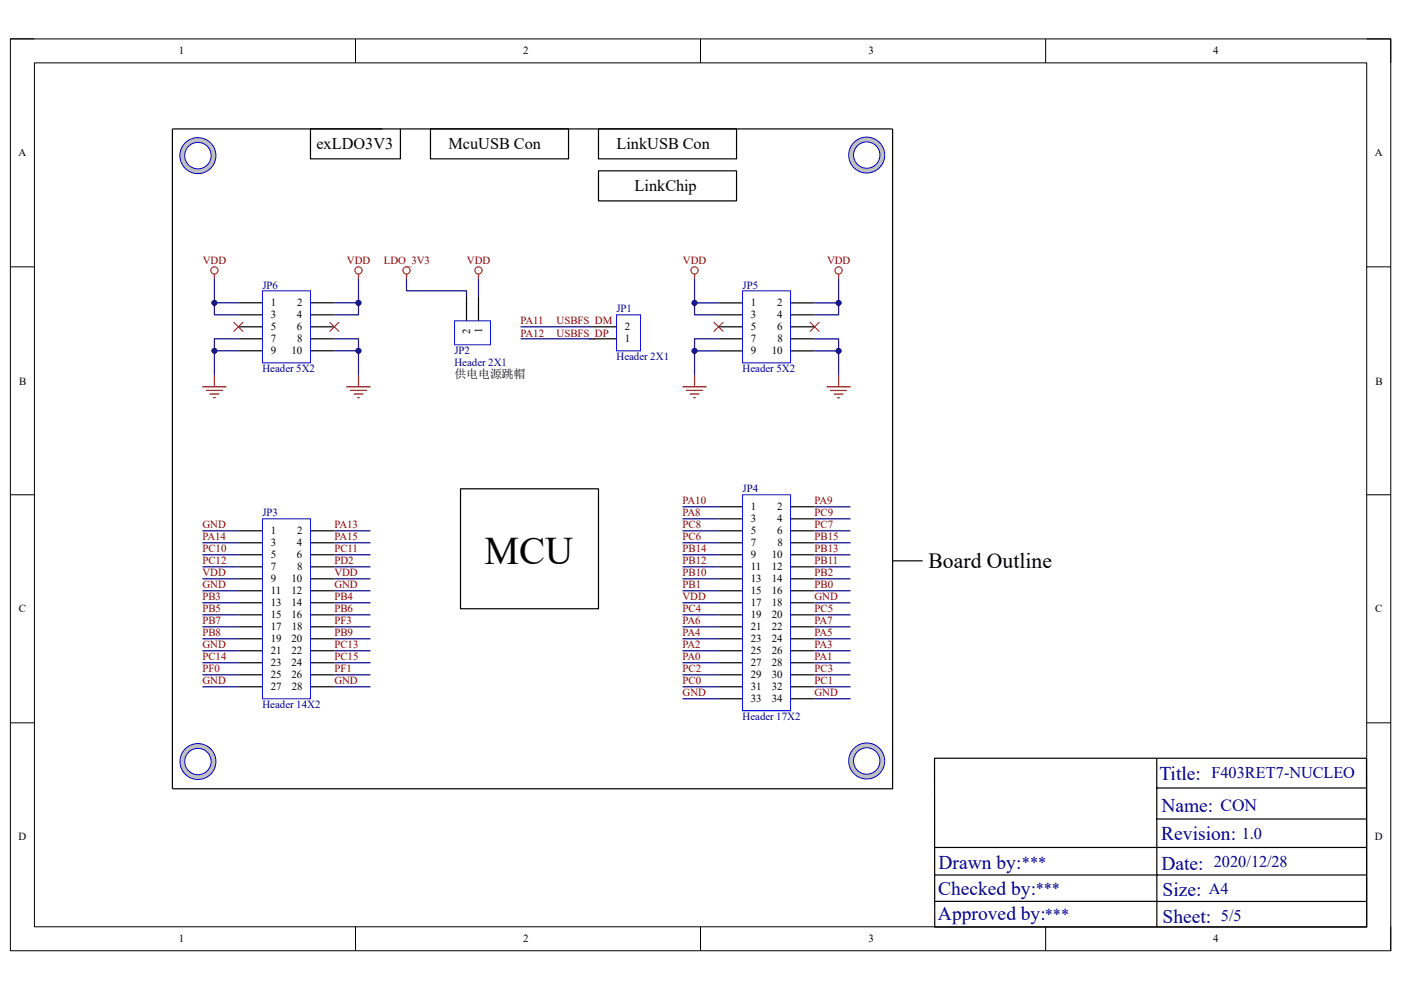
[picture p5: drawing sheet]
<svg xmlns="http://www.w3.org/2000/svg" width="297mm" height="210mm" viewBox="0 0 297 210" stroke-linecap="round" stroke-linejoin="round" font-family="sans-serif">
<path d="M2.2 8.3h292.7v193.4h-292.7z" fill="none" stroke="#000" stroke-width=".21"/>
<path d="M7.3 13.3h282.5v183.3h-282.5z" fill="#fff"/>
<g fill="none" stroke="#000" stroke-width=".21">
<path d="M2.2 8.2h5.1M7.3 13.3h282.5v183.3h-282.5zM75.4 8.3v5M148.5 8.3v5M221.7 8.3v5M289.8 8.3h5.1v5M2.2 56.6h5.1M289.8 56.6h5.1M2.2 104.9h5.1M289.8 104.9h5.1M2.2 153.3h5.1M289.8 153.3h5.1"/>
<path d="M75.4 196.6v5.1M148.5 196.6v5.1M221.7 196.6v5.1M294.9 196.6v5.1"/>
</g>
<path d="M198.2 179.7h91.5M245.3 160.8v35.8M245.3 173.7h44.4M245.4 167.1h44.3M289.7 160.8h-91.6l.1 35.8h91.6l-.1-35.7M198.2 185.6h47M198.2 191.2h47M245.4 185.6h44.4M245.4 191.2h44.4" fill="none" stroke="#000" stroke-width=".25"/>
<circle cx="42" cy="161.5" r="3.8" fill="#c0c0c0"/>
<circle cx="42" cy="161.5" r="3.8" fill="none" stroke="#0000bf" stroke-width=".21"/>
<circle cx="42" cy="161.5" r="2.79" fill="#fff"/>
<circle cx="42" cy="161.5" r="2.79" fill="none" stroke="#0000bf" stroke-width=".21"/>
<circle cx="183.8" cy="32.9" r="3.8" fill="#c0c0c0"/>
<circle cx="183.8" cy="32.9" r="3.8" fill="none" stroke="#0000bf" stroke-width=".21"/>
<circle cx="183.8" cy="32.9" r="2.79" fill="#fff"/>
<circle cx="183.8" cy="32.9" r="2.79" fill="none" stroke="#0000bf" stroke-width=".21"/>
<circle cx="42" cy="33" r="3.8" fill="#c0c0c0"/>
<circle cx="42" cy="33" r="3.8" fill="none" stroke="#0000bf" stroke-width=".21"/>
<circle cx="42" cy="33" r="2.81" fill="#fff"/>
<circle cx="42" cy="33" r="2.81" fill="none" stroke="#0000bf" stroke-width=".21"/>
<circle cx="183.8" cy="161.4" r="3.8" fill="#c0c0c0"/>
<circle cx="183.8" cy="161.4" r="3.8" fill="none" stroke="#0000bf" stroke-width=".21"/>
<circle cx="183.8" cy="161.4" r="2.8" fill="#fff"/>
<circle cx="183.8" cy="161.4" r="2.8" fill="none" stroke="#0000bf" stroke-width=".21"/>
<g fill="none" stroke="#800000" stroke-width=".21">
<circle cx="147.3" cy="57.4" r=".76"/>
<circle cx="177.8" cy="57.4" r=".76"/>
</g>
<path d="M147.3 58.1v1M177.8 58.1v1" fill="none" stroke="#800000" stroke-width=".25"/>
<path d="M151.3 68.3l2.1 2M153.4 68.3l-2.1 2M171.7 68.3l2 2M173.7 68.3l-2 2" fill="none" stroke="#f00" stroke-width=".21"/>
<path d="M157.4 61.7h10.2v15.3h-10.2z" fill="#fff"/>
<path d="M157.4 61.7h10.2v15.3h-10.2z" fill="none" stroke="#00f" stroke-width=".21"/>
<path d="M152.4 64.2h5M152.4 66.8h5M152.4 69.3h5M152.4 71.9h5M152.4 74.4h5M167.6 64.2h5.1M167.6 66.8h5.1M167.6 69.3h5.1M167.6 71.9h5.1M167.6 74.4h5.1M97.6 103.7h29.3v25.4h-29.3z" fill="none" stroke="#000" stroke-width=".25"/>
<path d="M86.2 58.1v1M101.4 58.1v1M147.3 79.5v2.5M177.8 79.5v2.5M144.7 82h5.1M145.5 82.8h3.5M146.2 83.6h2.1M147 84.3h.5M175.3 82h5M176 82.8h3.6M176.8 83.6h2M177.5 84.3h.6" fill="none" stroke="#800000" stroke-width=".25"/>
<g fill="none" stroke="#800000" stroke-width=".21">
<circle cx="86.2" cy="57.4" r=".76"/>
<circle cx="101.4" cy="57.4" r=".76"/>
</g>
<path d="M96.4 68.1h7.6v5h-7.6z" fill="#fff"/>
<path d="M96.4 68.1h7.6v5h-7.6z" fill="none" stroke="#00f" stroke-width=".21"/>
<path d="M36.6 27.3h152.6v140h-152.6zM98.9 63v5.1M101.4 63v5.1M189.2 119h6.4" fill="none" stroke="#000" stroke-width=".25"/>
<path d="M157.4 104.9h10.2v45.8h-10.2z" fill="#fff"/>
<path d="M157.4 104.9h10.2v45.8h-10.2z" fill="none" stroke="#00f" stroke-width=".21"/>
<g fill="none" stroke="#000" stroke-width=".25">
<path d="M126.9 36.2h29.3v6.4h-29.3zM126.9 27.3h29.3v6.4h-29.3zM152.4 107.5h5M152.4 110h5M152.4 112.6h5M152.4 115.1h5M152.4 117.7h5M167.6 107.5h5.1M167.6 110h5.1M167.6 112.6h5.1M167.6 115.1h5.1M167.6 117.7h5.1"/>
<path d="M152.4 120.2h5M152.4 122.8h5M152.4 125.3h5M152.4 127.8h5M152.4 130.4h5M152.4 132.9h5M152.4 135.5h5M152.4 138h5M167.6 120.2h5.1M167.6 122.8h5.1M167.6 125.3h5.1M167.6 127.8h5.1"/>
<path d="M167.6 130.4h5.1M167.6 132.9h5.1M167.6 135.5h5.1M167.6 138h5.1M152.4 140.6h5M152.4 143.1h5M152.4 145.7h5M152.4 148.2h5M167.6 140.6h5.1M167.6 143.1h5.1M167.6 145.7h5.1M167.6 148.2h5.1"/>
</g>
<path d="M130.7 66.8h5.1v7.6h-5.1z" fill="#fff"/>
<path d="M130.7 66.8h5.1v7.6h-5.1z" fill="none" stroke="#00f" stroke-width=".21"/>
<path d="M81.1 27.3h-15.3v6.4h19.1v-6.4M91.3 27.3h29.2v6.4h-29.2zM125.6 71.9h5.1M125.6 69.3h5.1" fill="none" stroke="#000" stroke-width=".25"/>
<path d="M55.6 61.7h10.2v15.3h-10.2z" fill="#fff"/>
<path d="M55.6 61.7h10.2v15.3h-10.2z" fill="none" stroke="#00f" stroke-width=".21"/>
<path d="M50.5 64.2h5.1M50.5 66.8h5.1M50.5 69.3h5.1M50.5 71.9h5.1M50.5 74.4h5.1M65.8 64.2h5.1M65.8 66.8h5.1M65.8 69.3h5.1M65.8 71.9h5.1M65.8 74.4h5.1" fill="none" stroke="#000" stroke-width=".25"/>
<g fill="none" stroke="#800000" stroke-width=".21">
<circle cx="45.5" cy="57.4" r=".76"/>
<circle cx="76" cy="57.4" r=".76"/>
</g>
<path d="M45.5 58.1v1M76 58.1v1M45.5 79.5v2.5M76 79.5v2.5M42.9 82h5.1M43.7 82.8h3.5M44.4 83.6h2.1M45.2 84.3h.5M73.4 82h5.1M74.2 82.8h3.6M75 83.6h2M75.8 84.3h.5" fill="none" stroke="#800000" stroke-width=".25"/>
<path d="M49.5 68.3l2.1 2M51.6 68.3l-2.1 2M69.9 68.3l2 2M71.9 68.3l-2 2" fill="none" stroke="#f00" stroke-width=".21"/>
<path d="M55.6 110h10.2v38.2h-10.2z" fill="#fff"/>
<path d="M55.6 110h10.2v38.2h-10.2z" fill="none" stroke="#00f" stroke-width=".21"/>
<g fill="none" stroke="#000" stroke-width=".25">
<path d="M50.6 112.6h5M50.6 115.1h5M50.6 117.7h5M65.8 112.6h5.1M65.8 115.1h5.1M65.8 117.7h5.1M50.6 120.2h5M50.6 122.8h5M50.6 125.3h5M50.6 127.8h5M50.6 130.4h5M50.6 132.9h5"/>
<path d="M50.6 135.5h5M50.6 138h5M65.8 120.2h5.1M65.8 122.8h5.1M65.8 125.3h5.1M65.8 127.8h5.1M65.8 130.4h5.1M65.8 132.9h5.1M65.8 135.5h5.1M65.8 138h5.1M50.6 140.6h5M50.6 143.1h5"/>
<path d="M50.6 145.7h5M65.8 140.6h5.1M65.8 143.1h5.1M65.8 145.7h5.1"/>
</g>
<path d="M147.3 74.4v5.1" fill="none" stroke="#000080" stroke-width=".25"/>
<circle cx="147.3" cy="74.4" r=".51" fill="#000080"/>
<circle cx="147.3" cy="74.4" r=".51" fill="none" stroke="#000080" stroke-width=".21"/>
<g fill="none" stroke="#000080" stroke-width=".25">
<path d="M50.5 71.9h-5v2.5h5M42.9 117.7h7.7M42.9 115.1h7.7M42.9 112.6h7.7M42.9 138h7.7M42.9 135.5h7.7M42.9 132.9h7.7M42.9 130.4h7.7M42.9 127.8h7.7M42.9 125.3h7.7M42.9 122.8h7.7M42.9 120.2h7.7"/>
<path d="M42.9 145.7h7.7M42.9 143.1h7.7M42.9 140.6h7.7"/>
</g>
<circle cx="45.5" cy="74.4" r=".51" fill="#000080"/>
<circle cx="45.5" cy="74.4" r=".51" fill="none" stroke="#000080" stroke-width=".21"/>
<path d="M45.5 59.1v7.7h5" fill="none" stroke="#000080" stroke-width=".25"/>
<circle cx="45.5" cy="64.2" r=".51" fill="#000080"/>
<circle cx="45.5" cy="64.2" r=".51" fill="none" stroke="#000080" stroke-width=".21"/>
<path d="M45.5 64.2h5" fill="none" stroke="#000080" stroke-width=".25"/>
<circle cx="45.5" cy="64.2" r=".51" fill="#000080"/>
<circle cx="45.5" cy="64.2" r=".51" fill="none" stroke="#000080" stroke-width=".21"/>
<g fill="none" stroke="#000080" stroke-width=".25">
<path d="M70.9 71.9h5.1v2.5h-5.1M70.9 117.7h7.6M70.9 115.1h7.6M70.9 112.6h7.6M70.9 138h7.6M70.9 135.5h7.6M70.9 132.9h7.6M70.9 130.4h7.6M70.9 127.8h7.6M70.9 125.3h7.6M70.9 122.8h7.6M70.9 120.2h7.6"/>
<path d="M70.9 145.7h7.6M70.9 143.1h7.6M70.9 140.6h7.6"/>
</g>
<circle cx="76" cy="74.4" r=".51" fill="#000080"/>
<circle cx="76" cy="74.4" r=".51" fill="none" stroke="#000080" stroke-width=".21"/>
<path d="M76 59.1v7.7h-5.1" fill="none" stroke="#000080" stroke-width=".25"/>
<circle cx="76" cy="64.2" r=".51" fill="#000080"/>
<circle cx="76" cy="64.2" r=".51" fill="none" stroke="#000080" stroke-width=".21"/>
<path d="M70.9 64.2h5.1" fill="none" stroke="#000080" stroke-width=".25"/>
<circle cx="76" cy="64.2" r=".51" fill="#000080"/>
<circle cx="76" cy="64.2" r=".51" fill="none" stroke="#000080" stroke-width=".21"/>
<g fill="none" stroke="#000080" stroke-width=".25">
<path d="M86.2 59.1v2.6h12.7v1.3M110.4 71.9h15.2M110.4 69.3h15.2M152.4 71.9h-5.1v2.5h5.1M144.7 117.7h7.7M144.7 115.1h7.7M144.7 112.6h7.7M144.7 110h7.7M144.7 107.5h7.7M144.7 138h7.7M144.7 135.5h7.7M144.7 132.9h7.7"/>
<path d="M144.7 130.4h7.7M144.7 127.8h7.7M144.7 125.3h7.7M144.7 122.8h7.7M144.7 120.2h7.7M144.7 148.2h7.7M144.7 145.7h7.7M144.7 143.1h7.7M144.7 140.6h7.7"/>
</g>
<circle cx="147.3" cy="74.4" r=".51" fill="#000080"/>
<circle cx="147.3" cy="74.4" r=".51" fill="none" stroke="#000080" stroke-width=".21"/>
<path d="M147.3 59.1v7.7h5.1" fill="none" stroke="#000080" stroke-width=".25"/>
<circle cx="147.3" cy="64.2" r=".51" fill="#000080"/>
<circle cx="147.3" cy="64.2" r=".51" fill="none" stroke="#000080" stroke-width=".21"/>
<path d="M147.3 64.2h5.1" fill="none" stroke="#000080" stroke-width=".25"/>
<circle cx="147.3" cy="64.2" r=".51" fill="#000080"/>
<circle cx="147.3" cy="64.2" r=".51" fill="none" stroke="#000080" stroke-width=".21"/>
<g fill="none" stroke="#000080" stroke-width=".25">
<path d="M172.7 71.9h5.1v2.5h-5.1M172.7 115.1h7.6M172.7 112.6h7.6M172.7 117.7h7.6M172.7 110h7.6M172.7 107.5h7.6M172.7 138h7.6M172.7 135.5h7.6M172.7 132.9h7.6M172.7 130.4h7.6M172.7 127.9h7.6M172.7 125.3h7.6"/>
<path d="M172.7 122.8h7.6M172.7 120.2h7.6M172.7 145.7h7.6M172.7 143.1h7.6M172.7 140.6h7.6M172.7 148.2h7.6"/>
</g>
<circle cx="177.8" cy="74.4" r=".51" fill="#000080"/>
<circle cx="177.8" cy="74.4" r=".51" fill="none" stroke="#000080" stroke-width=".21"/>
<path d="M177.8 59.1v7.7h-5.1" fill="none" stroke="#000080" stroke-width=".25"/>
<circle cx="177.8" cy="64.2" r=".51" fill="#000080"/>
<circle cx="177.8" cy="64.2" r=".51" fill="none" stroke="#000080" stroke-width=".21"/>
<path d="M172.7 64.2h5.1" fill="none" stroke="#000080" stroke-width=".25"/>
<circle cx="177.8" cy="64.2" r=".51" fill="#000080"/>
<circle cx="177.8" cy="64.2" r=".51" fill="none" stroke="#000080" stroke-width=".21"/>
<path d="M45.5 74.4v5.1" fill="none" stroke="#000080" stroke-width=".25"/>
<circle cx="45.5" cy="74.4" r=".51" fill="#000080"/>
<circle cx="45.5" cy="74.4" r=".51" fill="none" stroke="#000080" stroke-width=".21"/>
<path d="M76 74.4v5.1" fill="none" stroke="#000080" stroke-width=".25"/>
<circle cx="76" cy="74.4" r=".51" fill="#000080"/>
<circle cx="76" cy="74.4" r=".51" fill="none" stroke="#000080" stroke-width=".21"/>
<path d="M101.4 59.1v3.9M177.8 74.4v5.1" fill="none" stroke="#000080" stroke-width=".25"/>
<circle cx="177.8" cy="74.4" r=".51" fill="#000080"/>
<circle cx="177.8" cy="74.4" r=".51" fill="none" stroke="#000080" stroke-width=".21"/>
<text font-size="8.3" x="102.7" y="119.7">MCU</text>
<text font-size="4.6" x="196.9" y="120.5">Board Outline</text>
<g font-size="4.1" fill="#000080">
<text x="245.8" y="165.5">Title:</text>
<text x="246.2" y="172.1">Name:</text>
<text x="246.2" y="178.2">Revision:</text>
<text x="199" y="184.3">Drawn by:</text>
<text x="246.2" y="184.5">Date:</text>
<text x="198.9" y="189.9">Checked by:</text>
<text x="246.5" y="190.1">Size:</text>
<text x="198.9" y="195.2">Approved by:</text>
<text x="246.5" y="195.8">Sheet:</text>
</g>
<text font-size="3.7" fill="#000080" x="258.8" y="171.9">CON</text>
<g font-size="3.5">
<text x="67.1" y="31.7">exLDO3V3</text>
<text x="95.1" y="31.7">McuUSB Con</text>
<text x="130.7" y="31.7">LinkUSB Con</text>
<text x="134.5" y="40.6">LinkChip</text>
</g>
<g font-size="3.5" fill="#000080">
<text x="256.8" y="165.1">F403RET7-NUCLEO</text>
<text x="263.3" y="177.9">1.0</text>
<text x="216.7" y="184.1">***</text>
<text x="257.3" y="183.8">2020/12/28</text>
<text x="219.6" y="189.7">***</text>
<text x="256.3" y="189.5">A4</text>
<text x="221.5" y="195.1">***</text>
<text x="258.9" y="195.4">5/5</text>
</g>
<text font-size="2.5" x="96.3" y="80.2">供电电源跳帽</text>
<g font-size="2.3">
<text x="37.9" y="11.6">1</text>
<text x="110.9" y="11.6">2</text>
<text x="184.1" y="11.6">3</text>
<text x="257.2" y="11.6">4</text>
<text x="3.9" y="33.2">A</text>
<text x="291.5" y="33.2">A</text>
<text x="57.4" y="65">1</text>
<text x="63" y="65">2</text>
<text x="159.2" y="65">1</text>
<text x="164.8" y="65">2</text>
<text x="57.4" y="67.5">3</text>
<text x="57.4" y="70.1">5</text>
<text x="63" y="67.5">4</text>
<text x="63" y="70.1">6</text>
<text x="99.7" y="70.9" transform="rotate(-90 99.7 70.9)">2</text>
<text x="102.2" y="70.7" transform="rotate(-90 102.2 70.7)">1</text>
<text x="132.5" y="70.1">2</text>
<text x="159.2" y="67.5">3</text>
<text x="159.2" y="70.1">5</text>
<text x="164.8" y="67.5">4</text>
<text x="164.8" y="70.1">6</text>
<text x="57.4" y="72.6">7</text>
<text x="57.4" y="75.2">9</text>
<text x="61.8" y="75.2">10</text>
<text x="63" y="72.6">8</text>
<text x="132.5" y="72.6">1</text>
<text x="159.2" y="72.6">7</text>
<text x="159.2" y="75.2">9</text>
<text x="163.6" y="75.2">10</text>
<text x="164.8" y="72.6">8</text>
<text x="4" y="81.6">B</text>
<text x="291.6" y="81.6">B</text>
<text x="57.4" y="113.3">1</text>
<text x="63" y="113.3">2</text>
<text x="159.2" y="108.3">1</text>
<text x="159.2" y="110.8">3</text>
<text x="159.2" y="113.3">5</text>
<text x="164.8" y="110.8">4</text>
<text x="164.8" y="113.3">6</text>
<text x="164.8" y="108.3">2</text>
<text x="57.4" y="115.9">3</text>
<text x="57.4" y="118.4">5</text>
<text x="63" y="115.9">4</text>
<text x="63" y="118.4">6</text>
<text x="159.2" y="115.9">7</text>
<text x="159.2" y="118.4">9</text>
<text x="163.6" y="118.4">10</text>
<text x="164.8" y="115.9">8</text>
<text x="57.4" y="121">7</text>
<text x="57.4" y="123.5">9</text>
<text x="61.8" y="123.5">10</text>
<text x="63" y="121">8</text>
<text x="159.2" y="121">11</text>
<text x="159.2" y="123.5">13</text>
<text x="163.6" y="123.5">14</text>
<text x="163.6" y="121">12</text>
<text x="4" y="129.9">C</text>
<text x="57.4" y="126.1">11</text>
<text x="57.4" y="128.6">13</text>
<text x="57.4" y="131.2">15</text>
<text x="61.8" y="126.1">12</text>
<text x="61.8" y="128.6">14</text>
<text x="61.8" y="131.2">16</text>
<text x="159.2" y="126.1">15</text>
<text x="159.2" y="128.6">17</text>
<text x="159.2" y="131.2">19</text>
<text x="163.6" y="126.1">16</text>
<text x="163.6" y="131.2">20</text>
<text x="163.7" y="128.6">18</text>
<text x="291.6" y="129.9">C</text>
<text x="57.4" y="133.7">17</text>
<text x="57.4" y="136.2">19</text>
<text x="61.8" y="136.2">20</text>
<text x="61.9" y="133.7">18</text>
<text x="159.2" y="133.7">21</text>
<text x="159.2" y="136.2">23</text>
<text x="163.6" y="136.2">24</text>
<text x="163.6" y="133.7">22</text>
<text x="57.4" y="138.8">21</text>
<text x="57.4" y="141.4">23</text>
<text x="57.4" y="143.9">25</text>
<text x="61.8" y="138.8">22</text>
<text x="61.8" y="141.4">24</text>
<text x="61.8" y="143.9">26</text>
<text x="159.2" y="138.8">25</text>
<text x="159.2" y="141.4">27</text>
<text x="159.2" y="143.9">29</text>
<text x="163.6" y="138.8">26</text>
<text x="163.6" y="143.9">30</text>
<text x="163.7" y="141.4">28</text>
<text x="57.4" y="146.4">27</text>
<text x="61.9" y="146.4">28</text>
<text x="159.2" y="146.4">31</text>
<text x="159.2" y="149">33</text>
<text x="163.6" y="149">34</text>
<text x="163.6" y="146.4">32</text>
<text x="4" y="178.2">D</text>
<text x="291.5" y="178.2">D</text>
<text x="37.9" y="199.9">1</text>
<text x="110.9" y="199.9">2</text>
<text x="184.1" y="199.9">3</text>
<text x="257.2" y="199.9">4</text>
</g>
<g font-size="2.3" fill="#800000">
<text x="43" y="56.1">VDD</text>
<text x="73.6" y="56.1">VDD</text>
<text x="81.4" y="56.1">LDO_3V3</text>
<text x="99" y="56.1">VDD</text>
<text x="144.8" y="56.1">VDD</text>
<text x="175.3" y="56.1">VDD</text>
<text x="110.4" y="68.8">PA11</text>
<text x="110.4" y="71.4">PA12</text>
<text x="118" y="68.8">USBFS_DM</text>
<text x="118" y="71.4">USBFS_DP</text>
<text x="144.7" y="107">PA10</text>
<text x="172.7" y="107">PA9</text>
<text x="42.9" y="112.1">GND</text>
<text x="70.9" y="112.1">PA13</text>
<text x="144.7" y="109.5">PA8</text>
<text x="144.7" y="112.1">PC8</text>
<text x="172.7" y="112.1">PC7</text>
<text x="172.7" y="109.5">PC9</text>
<text x="42.9" y="114.6">PA14</text>
<text x="42.9" y="117.2">PC10</text>
<text x="42.9" y="119.7">PC12</text>
<text x="70.9" y="114.6">PA15</text>
<text x="70.9" y="117.2">PC11</text>
<text x="70.9" y="119.7">PD2</text>
<text x="144.7" y="117.2">PB14</text>
<text x="144.7" y="114.6">PC6</text>
<text x="144.7" y="119.7">PB12</text>
<text x="172.7" y="119.7">PB11</text>
<text x="172.7" y="114.6">PB15</text>
<text x="172.7" y="117.2">PB13</text>
<text x="42.9" y="122.3">VDD</text>
<text x="42.9" y="124.8">GND</text>
<text x="70.9" y="122.3">VDD</text>
<text x="70.9" y="124.8">GND</text>
<text x="144.7" y="124.8">PB1</text>
<text x="144.7" y="122.3">PB10</text>
<text x="172.7" y="124.8">PB0</text>
<text x="172.7" y="122.3">PB2</text>
<text x="42.9" y="127.4">PB3</text>
<text x="42.9" y="129.9">PB5</text>
<text x="70.9" y="127.4">PB4</text>
<text x="70.9" y="129.9">PB6</text>
<text x="144.7" y="129.9">PC4</text>
<text x="144.7" y="127.4">VDD</text>
<text x="172.7" y="129.9">PC5</text>
<text x="172.7" y="127.4">GND</text>
<text x="42.9" y="135">PB8</text>
<text x="42.9" y="132.4">PB7</text>
<text x="42.9" y="137.5">GND</text>
<text x="70.9" y="135">PB9</text>
<text x="70.9" y="137.5">PC13</text>
<text x="70.9" y="132.4">PF3</text>
<text x="144.7" y="137.5">PA2</text>
<text x="144.7" y="132.4">PA6</text>
<text x="144.7" y="135">PA4</text>
<text x="172.7" y="137.5">PA3</text>
<text x="172.7" y="132.4">PA7</text>
<text x="172.7" y="135">PA5</text>
<text x="42.9" y="140.1">PC14</text>
<text x="42.9" y="142.6">PF0</text>
<text x="70.9" y="142.6">PF1</text>
<text x="70.9" y="140.1">PC15</text>
<text x="144.7" y="140.1">PA0</text>
<text x="144.7" y="142.6">PC2</text>
<text x="172.7" y="142.6">PC3</text>
<text x="172.7" y="140.1">PA1</text>
<text x="42.9" y="145.2">GND</text>
<text x="70.9" y="145.2">GND</text>
<text x="144.7" y="145.2">PC0</text>
<text x="144.7" y="147.7">GND</text>
<text x="172.7" y="145.2">PC1</text>
<text x="172.7" y="147.7">GND</text>
</g>
<g font-size="2.3" fill="#000080">
<text x="55.6" y="61.2">JP6</text>
<text x="157.4" y="61.2">JP5</text>
<text x="130.7" y="66.3">JP1</text>
<text x="96.3" y="75.2">JP2</text>
<text x="96.3" y="77.7">Header 2X1</text>
<text x="130.7" y="76.5">Header 2X1</text>
<text x="55.6" y="79">Header 5X2</text>
<text x="157.4" y="79">Header 5X2</text>
<text x="157.4" y="104.5">JP4</text>
<text x="55.6" y="109.5">JP3</text>
<text x="55.6" y="150.3">Header 14X2</text>
<text x="157.4" y="152.8">Header 17X2</text>
</g>
</svg>
